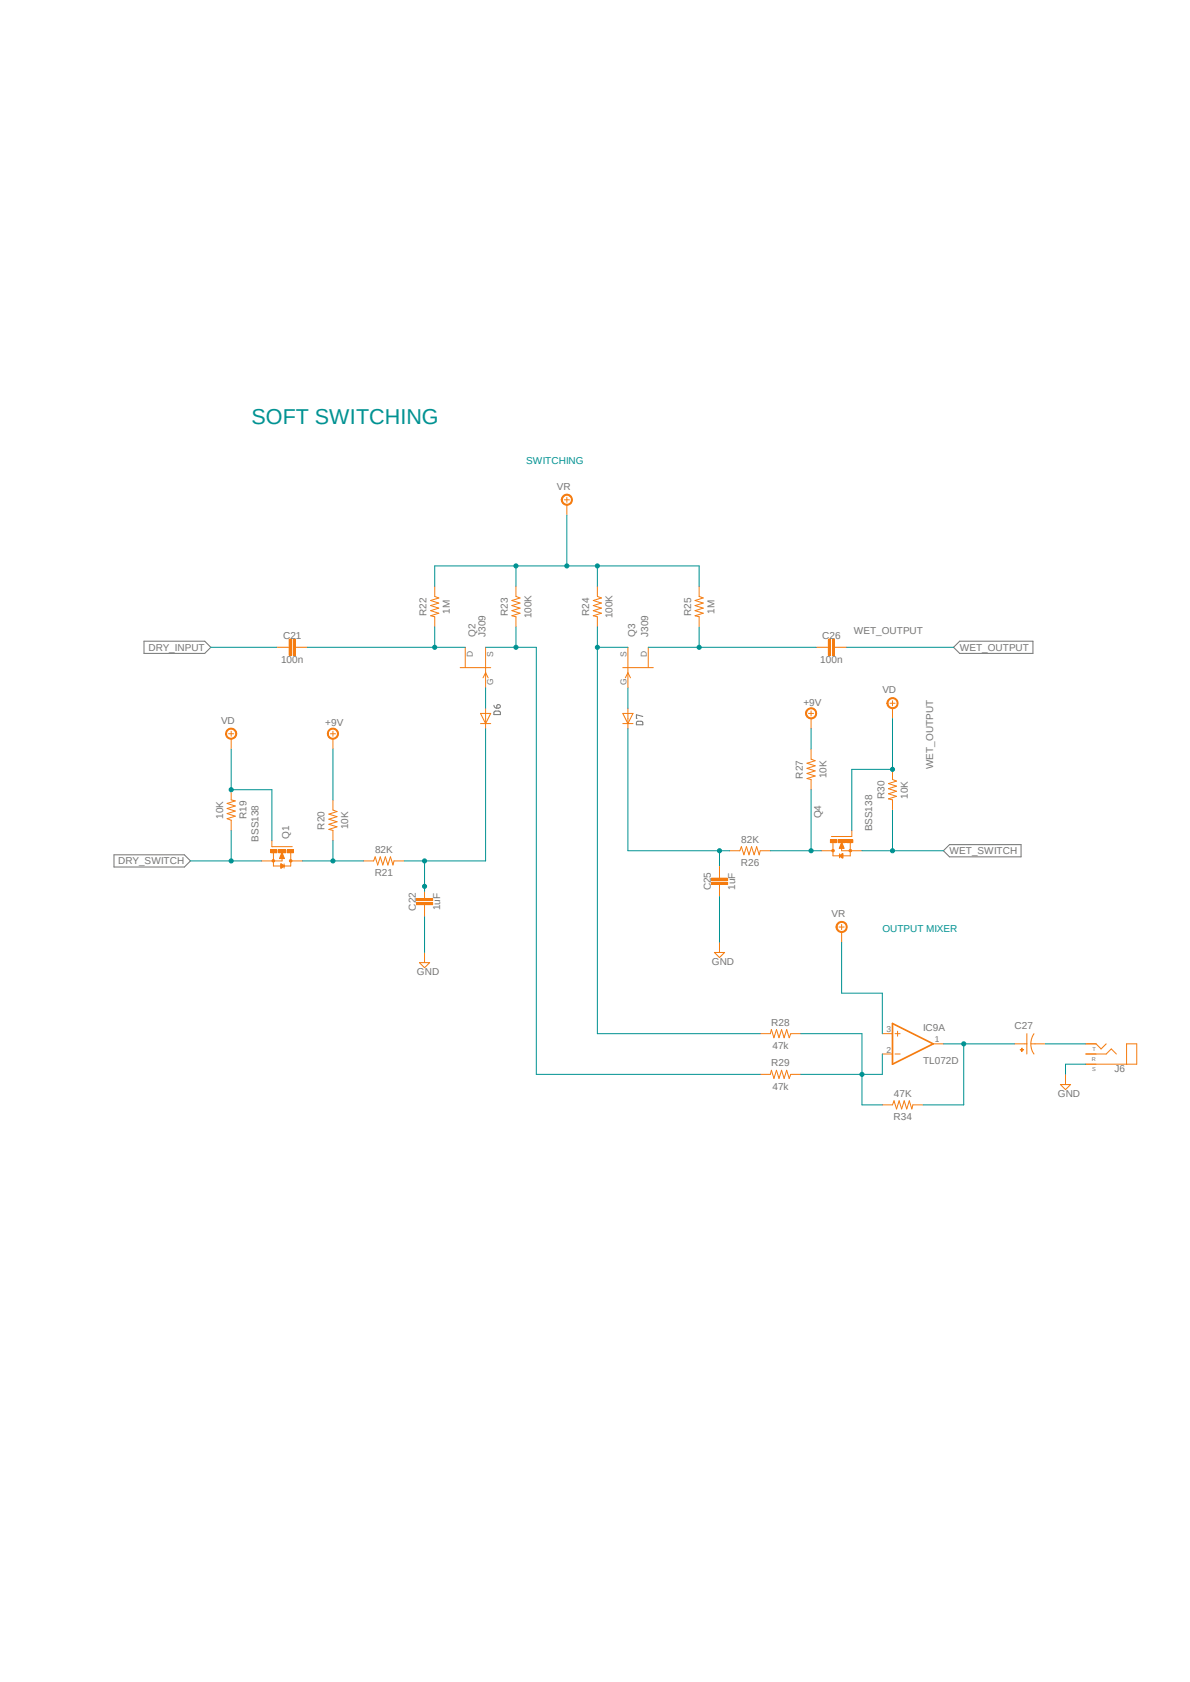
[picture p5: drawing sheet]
<svg xmlns="http://www.w3.org/2000/svg" width="297mm" height="420mm" viewBox="0 0 297 420" stroke-linecap="round" stroke-linejoin="round" font-family="sans-serif">
<path d="M-.1 286.5l151.3 133.5M297.1 286.5l-151.3 133.5" fill="none" stroke="#fff" stroke-width=".25"/>
<path d="M35.9 160.1h15.2l1.5 1.5-1.5 1.6h-15.2zM123.3 176.1a.72 .72 0 0 0 .7 .7M123.5 177.6h1.2l.2 .8h-1.6zM124 176.1a.46 .46 0 0 1 .8 0 .46 .46 0 0 1-.4 .7h-.4zM160.4 178.9l-1.6-.4v.9h.2M238 161.6l1.5-1.5h18.3v3.1h-18.3zM158.9 180.3a1.3 1.3 0 0 1 1.3-.2l.2 .9h-1.6zM28.4 213.4h17.6l1.5 1.6-1.5 1.5h-17.6zM235.5 212.4l1.5-1.5h17.8v3.1h-17.8z" fill="none" stroke="#757575" stroke-width=".25"/>
<path d="M140.8 124.8h1.3M141.5 124.2v1.2M264.7 270.8h2.5l-1.3 1.3zM265.9 268.3v2.5" fill="none" stroke="#f57c10" stroke-width=".25"/>
<path d="M140.4 123.9a1.39 1.39 0 0 1 2.2 .2 1.39 1.39 0 0 1-.7 2.1 1.39 1.39 0 0 1-1.8-1.4h.2a1.15 1.15 0 0 1 1.6-1.1 1.15 1.15 0 0 1 .4 1.8 1.15 1.15 0 0 1-1.9-.3l-.1-.4h-.2z" fill-rule="evenodd" fill="#f57c10"/>
<path d="M140.4 123.9a1.39 1.39 0 0 1 2.2 .2 1.39 1.39 0 0 1-.7 2.1 1.39 1.39 0 0 1-1.8-1.4h.2a1.15 1.15 0 0 1 1.6-1.1 1.15 1.15 0 0 1 .4 1.8 1.15 1.15 0 0 1-1.9-.3l-.1-.4h-.2zM141.5 126.1v2.5M108.5 146.4v2.5l1 .4-2 .6 2 .7-2 .6 2 .6-2 .7 2 .6-2 .7 1 .2v2.5" fill="none" stroke="#f57c10" stroke-width=".25"/>
<path d="M73.2 159.6h.5v4.1h-.5z" fill-rule="evenodd" fill="#f57c10"/>
<path d="M73.2 159.6h.5v4.1h-.5z" fill="none" stroke="#f57c10" stroke-width=".25"/>
<path d="M72.2 159.6h.5v4.1h-.5z" fill-rule="evenodd" fill="#f57c10"/>
<path d="M72.2 159.6h.5v4.1h-.5zM69.1 161.6h3.2M73.6 161.6h3.2M82.5 183.2h1.2M83.1 182.6v1.3" fill="none" stroke="#f57c10" stroke-width=".25"/>
<path d="M82 182.3a1.4 1.4 0 0 1 2.2 .1 1.4 1.4 0 0 1-.7 2.1 1.4 1.4 0 0 1-1.8-1.3h.3a1.16 1.16 0 0 1 1.6-.9 1.16 1.16 0 0 1 .2 1.9 1.16 1.16 0 0 1-1.8-.6v-.4h-.3z" fill-rule="evenodd" fill="#f57c10"/>
<path d="M119.9 178.1h2.6l-1.3 2.6zM121.2 176.9v5M82 182.3a1.4 1.4 0 0 1 2.2 .1 1.4 1.4 0 0 1-.7 2.1 1.4 1.4 0 0 1-1.8-1.3h.3a1.16 1.16 0 0 1 1.6-.9 1.16 1.16 0 0 1 .2 1.9 1.16 1.16 0 0 1-1.8-.6v-.4h-.3zM83.1 184.5v2.5M119.9 180.7h2.6M106 237.8v2.6M104.7 240.4h2.5l-1.2 1.2z" fill="none" stroke="#f57c10" stroke-width=".25"/>
<path d="M207.8 159.6h.5v4.1h-.5z" fill-rule="evenodd" fill="#f57c10"/>
<path d="M207.8 159.6h.5v4.1h-.5z" fill="none" stroke="#f57c10" stroke-width=".25"/>
<path d="M206.8 159.6h.5v4.1h-.5z" fill-rule="evenodd" fill="#f57c10"/>
<path d="M174.5 146.4v2.5l1 .4-2 .6 2 .7-2 .6 2 .6-2 .7 2 .6-2 .7 1 .2v2.5M206.8 159.6h.5v4.1h-.5zM203.7 161.6h3.2M208.2 161.6h3.1M83.1 199.7v2.6l1 .3-2 .7 2 .6-2 .7 2 .6-2 .6 2 .7-2 .6 1 .2v2.6M209.4 231.5h1.3M210.1 230.8v1.3M220.2 275.9h2.6l.3-1 .7 2 .6-2 .6 2 .7-2 .6 2 .6-2 .7 2 .2-1h2.6" fill="none" stroke="#f57c10" stroke-width=".25"/>
<path d="M209 230.5a1.4 1.4 0 0 1 2.2 .2 1.4 1.4 0 0 1-.7 2.1 1.4 1.4 0 0 1-1.8-1.3h.2a1.15 1.15 0 0 1 1.6-1.2 1.15 1.15 0 0 1 .4 1.9 1.15 1.15 0 0 1-1.9-.3l-.1-.4h-.2z" fill-rule="evenodd" fill="#f57c10"/>
<path d="M201.8 178.1h1.3M202.4 177.5v1.3M209 230.5a1.4 1.4 0 0 1 2.2 .2 1.4 1.4 0 0 1-.7 2.1 1.4 1.4 0 0 1-1.8-1.3h.2a1.15 1.15 0 0 1 1.6-1.2 1.15 1.15 0 0 1 .4 1.9 1.15 1.15 0 0 1-1.9-.3l-.1-.4h-.2zM210.1 232.7v2.6M189.7 258.1h2.6l.2-1 .7 2 .6-2 .6 2 .7-2 .6 2 .6-2 .7 2 .4-1h2.5M189.7 268.3h2.6l.2-1 .7 2 .6-2 .6 2 .7-2 .6 2 .6-2 .7 2 .4-1h2.5" fill="none" stroke="#f57c10" stroke-width=".25"/>
<path d="M201.4 177.2a1.39 1.39 0 0 1 2.2 .2 1.39 1.39 0 0 1-.8 2.1 1.39 1.39 0 0 1-1.8-1.4h.3a1.15 1.15 0 0 1 1.6-1.1 1.15 1.15 0 0 1 .4 1.9 1.15 1.15 0 0 1-1.9-.4l-.1-.4h-.3z" fill-rule="evenodd" fill="#f57c10"/>
<path d="M155.4 178.1h2.6l-1.3 2.6zM156.7 176.9v5M201.4 177.2a1.39 1.39 0 0 1 2.2 .2 1.39 1.39 0 0 1-.8 2.1 1.39 1.39 0 0 1-1.8-1.4h.3a1.15 1.15 0 0 1 1.6-1.1 1.15 1.15 0 0 1 .4 1.9 1.15 1.15 0 0 1-1.9-.4l-.1-.4h-.3zM202.4 179.4v2.5M155.4 180.7h2.6M202.4 187v2.6l1.1 .3-2.1 .7 2.1 .6-2.1 .7 2.1 .6-2.1 .6 2.1 .7-2.1 .6 1 .2v2.6M178.3 237.8h2.5l-1.2 1.3zM179.6 235.3v2.5" fill="none" stroke="#f57c10" stroke-width=".25"/>
<path d="M177.5 219.3h4.1v.5h-4.1z" fill-rule="evenodd" fill="#f57c10"/>
<path d="M177.5 219.3h4.1v.5h-4.1z" fill="none" stroke="#f57c10" stroke-width=".25"/>
<path d="M177.5 220.3h4.1v.5h-4.1z" fill-rule="evenodd" fill="#f57c10"/>
<g fill="none" stroke="#f57c10" stroke-width=".25">
<path d="M128.8 146.4v2.5l1 .4-2 .6 2 .7-2 .6 2 .6-2 .7 2 .6-2 .7 1 .2v2.5M149.1 146.4v2.5l1 .4-2 .6 2 .7-2 .6 2 .6-2 .7 2 .6-2 .7 1 .2v2.5M114.9 166.7h7.6M116.1 161.6v5.1M120.6 169.2l.6-1.2 .6 1.2M121.2 161.6v10.2M155.4 166.7h7.7M156.1 169.2l.6-1.2 .7 1.2M156.7 161.6v10.2M161.8 161.6v5.1M222.1 175.6h1.3M222.8 175v1.2"/>
<path d="M57.7 197.2v2.5l1 .3-2 .6 2 .7-2 .6 2 .6-2 .7 2 .6-2 .6 1 .4v2.5M222.8 192.1v2.5l1 .4-2.1 .7 2.1 .6-2.1 .6 2.1 .7-2.1 .6 2.1 .6-2.1 .7 1.1 .2v2.6M179.6 216.2v3.2M177.5 220.3h4.1v.5h-4.1zM179.6 220.7v3.2M271 260.6h2.6l1.2 1.3 1.3-1.3M271 265.7h12.7v-5.1h-2.5v5.1M271 263.2h5.1l1.3-1.3 1.2 1.3"/>
</g>
<path d="M221.7 174.7a1.39 1.39 0 0 1 2.2 .2 1.39 1.39 0 0 1-.8 2.1 1.39 1.39 0 0 1-1.7-1.4h.2a1.15 1.15 0 0 1 1.6-1.1 1.15 1.15 0 0 1 .4 1.8 1.15 1.15 0 0 1-1.9-.3l-.1-.4h-.2z" fill-rule="evenodd" fill="#f57c10"/>
<path d="M221.7 174.7a1.39 1.39 0 0 1 2.2 .2 1.39 1.39 0 0 1-.8 2.1 1.39 1.39 0 0 1-1.7-1.4h.2a1.15 1.15 0 0 1 1.6-1.1 1.15 1.15 0 0 1 .4 1.8 1.15 1.15 0 0 1-1.9-.3l-.1-.4h-.2zM222.8 176.9v2.5M90.7 215h2.6l.3-1 .7 2 .6-2 .6 2 .7-2 .6 2 .7-2 .6 2 .2-1h2.6M182.1 212.4h2.6l.3-1 .7 2 .6-2 .6 2 .7-2 .6 2 .6-2 .7 2 .2-1h2.6" fill="none" stroke="#f57c10" stroke-width=".25"/>
<path d="M103.9 224.4h4.1v.5h-4.1z" fill-rule="evenodd" fill="#f57c10"/>
<path d="M103.9 224.4h4.1v.5h-4.1z" fill="none" stroke="#f57c10" stroke-width=".25"/>
<path d="M103.9 225.4h4.1v.5h-4.1z" fill-rule="evenodd" fill="#f57c10"/>
<path d="M67.9 209.9v1.5h5M68.2 212.9v3.3h2.1M70.4 212.8v2.2h-2.5M70.9 215.7v1M72.6 215h.3M72.6 212.9v3.3h-1.7M103.9 225.4h4.1v.5h-4.1zM106 221.3v3.2M106 225.8v3.1" fill="none" stroke="#f57c10" stroke-width=".25"/>
<path d="M72.3 214.7h.5v.5h-.5z" fill-rule="evenodd" fill="#f57c10"/>
<path d="M72.3 214.7h.5v.5h-.5z" fill="none" stroke="#f57c10" stroke-width=".25"/>
<path d="M68 214.7h.5v.5h-.5z" fill-rule="evenodd" fill="#f57c10"/>
<path d="M68 214.7h.5v.5h-.5z" fill="none" stroke="#f57c10" stroke-width=".25"/>
<path d="M67.6 212.2h1.5v.7h-1.5z" fill-rule="evenodd" fill="#f57c10"/>
<path d="M67.6 212.2h1.5v.7h-1.5z" fill="none" stroke="#f57c10" stroke-width=".25"/>
<path d="M71.7 212.2h1.5v.7h-1.5z" fill-rule="evenodd" fill="#f57c10"/>
<path d="M71.7 212.2h1.5v.7h-1.5z" fill="none" stroke="#f57c10" stroke-width=".25"/>
<path d="M69.5 212.2h1.8v.7h-1.8z" fill-rule="evenodd" fill="#f57c10"/>
<path d="M65.3 215h2.6M69.5 212.2h1.8v.7h-1.8zM72.9 215h2.6" fill="none" stroke="#f57c10" stroke-width=".25"/>
<path d="M70.1 215.7l.9 .5-.9 .6z" fill-rule="evenodd" fill="#f57c10"/>
<path d="M70.1 215.7l.9 .5-.9 .6z" fill="none" stroke="#f57c10" stroke-width=".25"/>
<path d="M70.3 213l.7 1.4h-1.2z" fill-rule="evenodd" fill="#f57c10"/>
<path d="M70.3 213l.7 1.4h-1.2zM207.5 212.4h.4M207.9 210.4v3.3h1.6M209.5 213.2v1M210.1 210.3v2.1h2.5M212.2 210.4v3.3h-2M212.6 207.3v1.6h-5.1" fill="none" stroke="#f57c10" stroke-width=".25"/>
<path d="M207.7 212.2h.5v.4h-.5z" fill-rule="evenodd" fill="#f57c10"/>
<path d="M207.7 212.2h.5v.4h-.5z" fill="none" stroke="#f57c10" stroke-width=".25"/>
<path d="M212 212.2h.5v.4h-.5l-.1-.2z" fill-rule="evenodd" fill="#f57c10"/>
<path d="M212 212.2h.5v.4h-.5l-.1-.2z" fill="none" stroke="#f57c10" stroke-width=".25"/>
<path d="M211.3 209.6h1.6v.8h-1.6z" fill-rule="evenodd" fill="#f57c10"/>
<path d="M211.3 209.6h1.6v.8h-1.6z" fill="none" stroke="#f57c10" stroke-width=".25"/>
<path d="M207.3 209.6h1.5v.8h-1.5z" fill-rule="evenodd" fill="#f57c10"/>
<path d="M207.3 209.6h1.5v.8h-1.5z" fill="none" stroke="#f57c10" stroke-width=".25"/>
<path d="M209.2 209.6h1.7v.8h-1.7z" fill-rule="evenodd" fill="#f57c10"/>
<path d="M205 212.4h2.5M209.2 209.6h1.7v.8h-1.7zM212.6 212.4h2.5" fill="none" stroke="#f57c10" stroke-width=".25"/>
<path d="M209.4 213.7l1-.6v1.1z" fill-rule="evenodd" fill="#f57c10"/>
<path d="M209.4 213.7l1-.6v1.1z" fill="none" stroke="#f57c10" stroke-width=".25"/>
<path d="M210 210.4l.7 1.4h-1.2z" fill-rule="evenodd" fill="#f57c10"/>
<path d="M210 210.4l.7 1.4h-1.2zM256.3 258.1v2.5M258.1 258.1a4.5 4.5 0 0 0 0 5.1" fill="none" stroke="#f57c10" stroke-width=".25"/>
<path d="M254.6 262.1l.9 .1z" fill-rule="evenodd" fill="#f57c10"/>
<path d="M254.6 262.1l.9 .1z" fill="none" stroke="#f57c10" stroke-width=".25"/>
<path d="M255 261.7l.1 .9z" fill-rule="evenodd" fill="#f57c10"/>
<path d="M57.1 183.2h1.2M57.7 182.6v1.3M253.2 260.6h3.1v2.6M255 261.7l.1 .9zM257.3 260.6h3.6" fill="none" stroke="#f57c10" stroke-width=".25"/>
<path d="M56.6 182.3a1.4 1.4 0 0 1 2.2 .1 1.4 1.4 0 0 1-.7 2.1 1.4 1.4 0 0 1-1.8-1.3h.3a1.16 1.16 0 0 1 1.6-.9 1.16 1.16 0 0 1 .2 1.9 1.16 1.16 0 0 1-1.8-.6v-.4h-.3z" fill-rule="evenodd" fill="#f57c10"/>
<path d="M56.6 182.3a1.4 1.4 0 0 1 2.2 .1 1.4 1.4 0 0 1-.7 2.1 1.4 1.4 0 0 1-1.8-1.3h.3a1.16 1.16 0 0 1 1.6-.9 1.16 1.16 0 0 1 .2 1.9 1.16 1.16 0 0 1-1.8-.6v-.4h-.3zM57.7 184.5v2.5M220.2 258.1h2.6M223.4 258.1h1.3M224 257.5v1.2M220.2 263.2h2.6M223.4 263.2h1.3M232.9 260.6h2.6" fill="none" stroke="#f57c10" stroke-width=".25"/>
<path d="M222.8 255.6l10.1 5-10.1 5.1z" fill="none" stroke="#f57c10" stroke-width=".42"/>
<path d="M141.5 128.6v12.7M108.5 146.4v-5.1h66v5.1M128.8 141.3v5.1M149.1 141.3v5.1M83.1 187v12.7M202.4 181.9v5.1M106 228.9v8.9M179.6 223.9v11.4M271 265.7h-5.1v2.6" fill="none" stroke="#009292" stroke-width=".25"/>
<circle cx="141.5" cy="141.3" r=".51" fill="#009292"/>
<circle cx="141.5" cy="141.3" r=".51" fill="none" stroke="#009292" stroke-width=".25"/>
<circle cx="128.8" cy="141.3" r=".51" fill="#009292"/>
<circle cx="128.8" cy="141.3" r=".51" fill="none" stroke="#009292" stroke-width=".25"/>
<circle cx="149.1" cy="141.3" r=".51" fill="#009292"/>
<g fill="none" stroke="#009292" stroke-width=".25">
<path d="M222.8 179.4v12.7h-10.2v15.2M210.1 235.3v12.7h10.1v10.1"/>
<circle cx="149.1" cy="141.3" r=".51"/>
</g>
<circle cx="222.8" cy="192.1" r=".51" fill="#009292"/>
<g fill="none" stroke="#009292" stroke-width=".25">
<path d="M57.7 187v10.2h10.2v12.7"/>
<circle cx="222.8" cy="192.1" r=".51"/>
</g>
<circle cx="57.7" cy="197.2" r=".51" fill="#009292"/>
<g fill="none" stroke="#009292" stroke-width=".25">
<path d="M108.5 156.5v5.1M52.6 161.6h16.5M76.8 161.6h39.3M260.9 260.6h10.1"/>
<circle cx="57.7" cy="197.2" r=".51"/>
</g>
<circle cx="108.5" cy="161.6" r=".51" fill="#009292"/>
<g fill="none" stroke="#009292" stroke-width=".25">
<path d="M121.2 171.8v5.1M75.5 215h15.2M83.1 209.9v5.1"/>
<circle cx="108.5" cy="161.6" r=".51"/>
</g>
<circle cx="83.1" cy="215" r=".51" fill="#009292"/>
<g fill="none" stroke="#009292" stroke-width=".25">
<path d="M215.1 212.4h20.4M222.8 202.3v10.1"/>
<circle cx="83.1" cy="215" r=".51"/>
</g>
<circle cx="222.8" cy="212.4" r=".51" fill="#009292"/>
<g fill="none" stroke="#009292" stroke-width=".25">
<path d="M47.5 215h17.8M57.7 207.3v7.7"/>
<circle cx="222.8" cy="212.4" r=".51"/>
</g>
<circle cx="57.7" cy="215" r=".51" fill="#009292"/>
<g fill="none" stroke="#009292" stroke-width=".25">
<path d="M128.8 156.5v5.1M121.2 161.6h12.7v106.7h55.8"/>
<circle cx="57.7" cy="215" r=".51"/>
</g>
<circle cx="128.8" cy="161.6" r=".51" fill="#009292"/>
<g fill="none" stroke="#009292" stroke-width=".25">
<path d="M235.5 260.6h17.7M240.5 260.6v15.3h-10.1"/>
<circle cx="128.8" cy="161.6" r=".51"/>
</g>
<circle cx="240.5" cy="260.6" r=".51" fill="#009292"/>
<g fill="none" stroke="#009292" stroke-width=".25">
<path d="M174.5 156.5v5.1M156.7 171.8v5.1M161.8 161.6h41.9"/>
<circle cx="240.5" cy="260.6" r=".51"/>
</g>
<circle cx="174.5" cy="161.6" r=".51" fill="#009292"/>
<g fill="none" stroke="#009292" stroke-width=".25">
<path d="M149.1 156.5v101.6h40.6M149.1 161.6h7.6"/>
<circle cx="174.5" cy="161.6" r=".51"/>
</g>
<circle cx="149.1" cy="161.6" r=".51" fill="#009292"/>
<g fill="none" stroke="#009292" stroke-width=".25">
<path d="M199.9 258.1h15.2v17.8h5.1M220.2 263.2v5.1h-20.3"/>
<circle cx="149.1" cy="161.6" r=".51"/>
</g>
<circle cx="215.1" cy="268.3" r=".51" fill="#009292"/>
<g fill="none" stroke="#009292" stroke-width=".25">
<path d="M211.3 161.6h26.7M121.2 181.9v33.1h-20.3M106 215v7.6"/>
<circle cx="215.1" cy="268.3" r=".51"/>
</g>
<circle cx="106" cy="215" r=".51" fill="#009292"/>
<circle cx="106" cy="215" r=".51" fill="none" stroke="#009292" stroke-width=".25"/>
<circle cx="106" cy="221.3" r=".51" fill="#009292"/>
<g fill="none" stroke="#009292" stroke-width=".25">
<path d="M202.4 197.2v15.2M192.3 212.4h12.7"/>
<circle cx="106" cy="221.3" r=".51"/>
</g>
<circle cx="202.4" cy="212.4" r=".51" fill="#009292"/>
<g fill="none" stroke="#009292" stroke-width=".25">
<path d="M156.7 181.9v30.5h25.4M179.6 212.4v3.8"/>
<circle cx="202.4" cy="212.4" r=".51"/>
</g>
<circle cx="179.6" cy="212.4" r=".51" fill="#009292"/>
<circle cx="179.6" cy="212.4" r=".51" fill="none" stroke="#009292" stroke-width=".25"/>
<text font-size="5.4" fill="#009292" x="62.8" y="105.7">SOFT SWITCHING</text>
<g font-size="2.5" fill="#009292">
<text x="131.4" y="115.9">SWITCHING</text>
<text x="220.2" y="232.8">OUTPUT MIXER</text>
</g>
<g font-size="2.5" fill="#757575">
<text x="139" y="122.3">VR</text>
<text x="106.4" y="153.8" transform="rotate(-90 106.4 153.8)">R22</text>
<text x="112.3" y="153.2" transform="rotate(-90 112.3 153.2)">1M</text>
<text x="126.7" y="153.8" transform="rotate(-90 126.7 153.8)">R23</text>
<text x="132.6" y="154.4" transform="rotate(-90 132.6 154.4)">100K</text>
<text x="147.1" y="153.8" transform="rotate(-90 147.1 153.8)">R24</text>
<text x="152.9" y="154.4" transform="rotate(-90 152.9 154.4)">100K</text>
<text x="172.5" y="153.8" transform="rotate(-90 172.5 153.8)">R25</text>
<text x="178.3" y="153.2" transform="rotate(-90 178.3 153.2)">1M</text>
<text x="70.7" y="159.5">C21</text>
<text x="118.7" y="159.1" transform="rotate(-90 118.7 159.1)">Q2</text>
<text x="121.2" y="159.1" transform="rotate(-90 121.2 159.1)">J309</text>
<text x="158.5" y="159.1" transform="rotate(-90 158.5 159.1)">Q3</text>
<text x="161.8" y="159.1" transform="rotate(-90 161.8 159.1)">J309</text>
<text x="205.2" y="159.5">C26</text>
<text x="213.1" y="158.3">WET_OUTPUT</text>
<text x="37" y="162.5">DRY_INPUT</text>
<text x="70.1" y="165.6">100n</text>
<text x="204.7" y="165.6">100n</text>
<text x="239.5" y="162.5">WET_OUTPUT</text>
<text x="220.2" y="173.1">VD</text>
<text x="200.5" y="176.2">+9V</text>
<text x="55.2" y="180.7">VD</text>
<text x="81.2" y="181.3">+9V</text>
<text x="200.4" y="194.4" transform="rotate(-90 200.4 194.4)">R27</text>
<text x="206.3" y="194.4" transform="rotate(-90 206.3 194.4)">10K</text>
<text x="232.9" y="192.1" transform="rotate(-90 232.9 192.1)">WET_OUTPUT</text>
<text x="220.7" y="199.5" transform="rotate(-90 220.7 199.5)">R30</text>
<text x="226.6" y="199.4" transform="rotate(-90 226.6 199.4)">10K</text>
<text x="55.7" y="204.5" transform="rotate(-90 55.7 204.5)">10K</text>
<text x="61.5" y="204.6" transform="rotate(-90 61.5 204.6)">R19</text>
<text x="72.2" y="209.4" transform="rotate(-90 72.2 209.4)">Q1</text>
<text x="81" y="207.1" transform="rotate(-90 81 207.1)">R20</text>
<text x="86.9" y="207.1" transform="rotate(-90 86.9 207.1)">10K</text>
<text x="205" y="204.3" transform="rotate(-90 205 204.3)">Q4</text>
<text x="217.7" y="207.6" transform="rotate(-90 217.7 207.6)">BSS138</text>
<text x="29.5" y="215.9">DRY_SWITCH</text>
<text x="64.6" y="210.1" transform="rotate(-90 64.6 210.1)">BSS138</text>
<text x="93.6" y="212.9">82K</text>
<text x="185" y="210.4">82K</text>
<text x="237" y="213.3">WET_SWITCH</text>
<text x="93.5" y="218.8">R21</text>
<text x="184.9" y="216.2">R26</text>
<text x="103.8" y="227.4" transform="rotate(-90 103.8 227.4)">C22</text>
<text x="109.9" y="227.3" transform="rotate(-90 109.9 227.3)">1uF</text>
<text x="177.4" y="222.3" transform="rotate(-90 177.4 222.3)">C25</text>
<text x="183.5" y="222.2" transform="rotate(-90 183.5 222.2)">1uF</text>
<text x="207.5" y="228.9">VR</text>
<text x="104.1" y="243.5">GND</text>
<text x="177.7" y="241">GND</text>
<text x="192.5" y="256.1">R28</text>
<text x="230.4" y="257.5">IC9A</text>
<text x="253.2" y="256.9">C27</text>
<text x="192.8" y="262">47k</text>
<text x="192.5" y="266.2">R29</text>
<text x="230.4" y="265.7">TL072D</text>
<text x="278.2" y="267.8">J6</text>
<text x="192.8" y="272.1">47k</text>
<text x="223.1" y="273.9">47K</text>
<text x="264" y="274">GND</text>
<text x="223" y="279.7">R34</text>
</g>
<g font-size="2.1" fill="#757575">
<text x="118" y="164.2" transform="rotate(-90 118 164.2)">D</text>
<text x="123.1" y="164.2" transform="rotate(-90 123.1 164.2)">S</text>
<text x="156.3" y="164.2" transform="rotate(-90 156.3 164.2)">S</text>
<text x="161.4" y="164.2" transform="rotate(-90 161.4 164.2)">D</text>
<text x="123.1" y="171.2" transform="rotate(-90 123.1 171.2)">G</text>
<text x="156.3" y="171.2" transform="rotate(-90 156.3 171.2)">G</text>
<text x="221.2" y="257.8">3</text>
<text x="221.2" y="262.8">2</text>
<text x="233.3" y="260.3">1</text>
</g>
<g font-size="1.4" fill="#757575">
<text x="272.7" y="262.3">T</text>
<text x="272.5" y="264.9">R</text>
<text x="272.6" y="267.4">S</text>
</g>
</svg>
